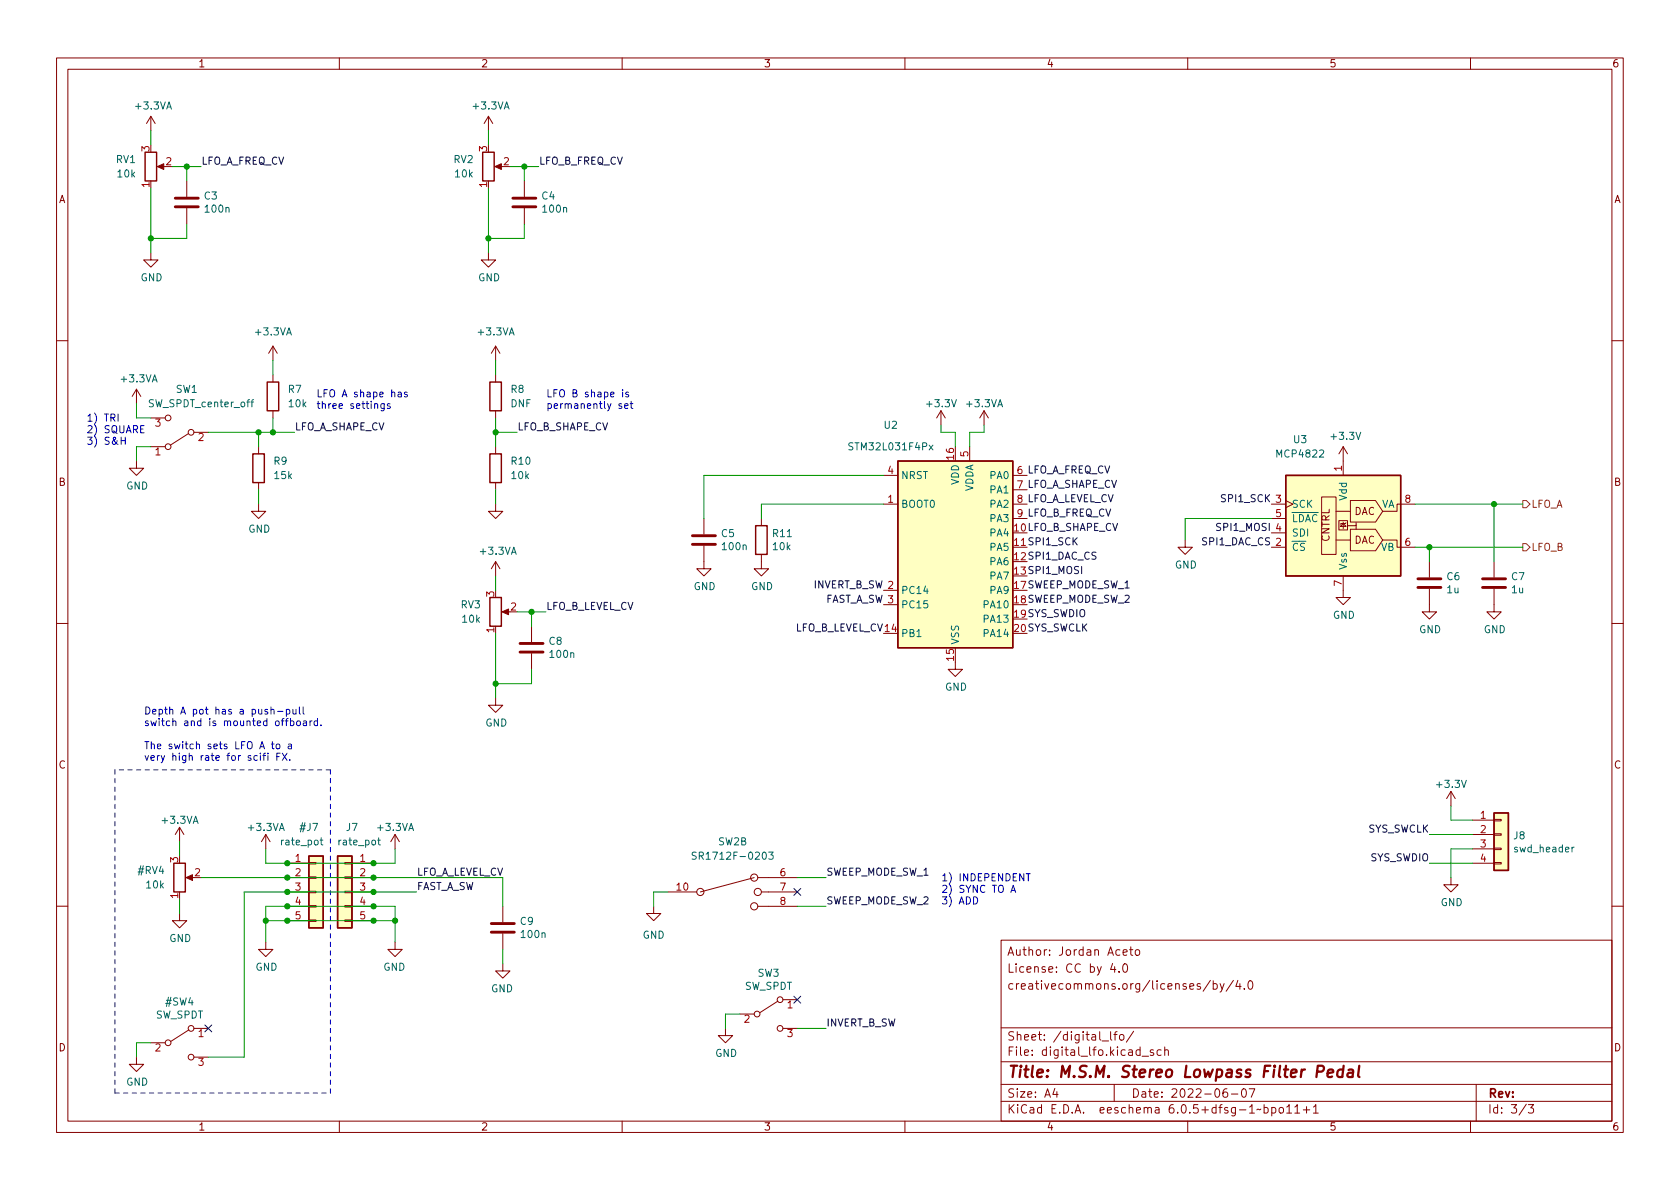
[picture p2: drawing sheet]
<svg xmlns="http://www.w3.org/2000/svg" width="297mm" height="210mm" viewBox="0 0 297 210" stroke-linecap="round" stroke-linejoin="round" font-family="sans-serif">
<g fill="none" stroke="#840000" stroke-width=".18">
<path d="M10 10.2h277v190.1h-277zM12 12.2h273v186.1h-273zM60 10.2v2M110 10.2v2M160 10.2v2M210 10.2v2M260 10.2v2M26.7 20.6l-.8 1.2M26.7 20.6v2.5M26.7 20.6l.7 1.2M28.2 29.5h1M33 32v2.8"/>
<path d="M33 36.8v2.8M86.4 20.6l-.8 1.2M86.4 20.6v2.5M86.4 20.6l.7 1.2M87.9 29.5h1M92.7 32v2.8M92.7 36.8v2.8M26.7 44.7v1.3h1.2l-1.2 1.2-1.3-1.2h1.3M86.4 44.7v1.3h1.2l-1.2 1.2-1.3-1.2h1.3M10 60.2h2M24.1 68.8l-.7 1.3M24.1 68.8v2.6"/>
<path d="M24.1 68.8l.8 1.3M26.7 79h2.5M26.7 73.9h2.5M33.3 76.7l-3.2 2M34.3 76.4h2.5M45.7 79v1.3M48.3 61.2v2.5M48.3 66.3v1.3M48.3 72.6v1.3M48.3 61.2l-.8 1.3M48.3 61.2l.7 1.3M87.6 61.2v2.5"/>
<path d="M87.6 66.3v1.3M87.6 72.6v1.3M87.6 79v1.3M87.6 61.2l-.7 1.3M87.6 61.2l.8 1.3M166.4 72.6l-.8 1.3M166.4 72.6v2.6M166.4 72.6l.7 1.3M171.4 79v2.5M174 72.6l-.8 1.3M174 72.6v2.6M174 72.6l.8 1.3"/>
<path d="M237.5 79v5.1M237.5 79l-.8 1.3M237.5 79l.8 1.3M285 60.2h2M24.1 81.5v1.3h1.3l-1.3 1.3-1.2-1.3h1.2M45.7 89.1v1.3h1.3l-1.3 1.3-1.3-1.3h1.3M45.7 85.3v1.3M87.6 89.1v1.3h1.3l-1.3 1.3-1.2-1.3h1.2M87.6 85.3v1.3M87.6 99.3v2.5M87.6 99.3l-.7 1.3M87.6 99.3l.8 1.3"/>
<path d="M124.5 96.5v4.1h1.2l-1.2 1.2-1.3-1.2h1.3M124.5 91.7v2.8M134.6 98v2.6h1.3l-1.3 1.2-1.3-1.2h1.3M134.6 91.7v1.3M156.2 89.1h2.5M156.2 84.1h2.5M179.1 89.1h2.5M179.1 91.7h2.5M179.1 84.1h2.5M179.1 86.6h2.5M209.5 95.5v1.3h1.3l-1.3 1.2-1.2-1.2h1.2M224.8 96.8h2.5"/>
<path d="M224.8 89.1h2.5M224.8 94.2h2.5M224.8 91.7h2.5M227.3 88.5l1.3 .6-1.3 .7M233.7 87.9h2.5v10.1h-2.5zM236.2 95.5h2.6M236.2 90.4h2.6M236.7 92.1h1.6v1.6h-1.6zM237.5 92.6l.5 .5h-1zM237.5 92.3v1.2M238 92.5l-.1 .1h-.8l-.1 .1M238.8 93.6h4.4l1.3 1.9-1.3 1.9h-4.4z"/>
<path d="M238.8 88.5h4.4l1.3 1.9-1.3 1.9h-4.4zM239.8 92.5v.5h-1.5M239.8 92.8v.8M244.5 95.5h2.5v1.3h3.2M250.2 89.1h-3.2v1.3h-2.5M252.7 99.3v2.8M264.2 99.3v2.8M10 110.2h2M89.2 108.2h1M94 110.7v2.8M94 115.6v2.8M156.2 104.4h2.5"/>
<path d="M156.2 106.9h2.5M168.9 117.1v1.3h1.3l-1.3 1.2-1.3-1.2h1.3M237.5 101.8v3.9h1.3l-1.3 1.2-1.3-1.2h1.3M252.7 104.1v4.1h1.3l-1.3 1.3-1.2-1.3h1.2M264.2 104.1v4.1h1.2l-1.2 1.3-1.3-1.3h1.3M285 110.2h2M87.6 123.4v1.3h1.3l-1.3 1.3-1.2-1.3h1.2M256.5 139.9l-.7 1.3M256.5 139.9v2.6M256.5 139.9l.8 1.3M31.7 146.3l-.7 1.3M31.7 146.3v2.5"/>
<path d="M31.7 146.3l.8 1.3M33.3 155.2h1M47 147.6l.8 1.2M47 147.6v2.5M47 147.6l-.8 1.2M50.8 155.2h3.8M50.8 152.6h3.8M50.8 157.7h3.8M54.6 157.6h1.3v.3h-1.3zM54.6 155.1h1.3v.2h-1.3zM54.6 152.5h1.3v.3h-1.3zM61 157.6h1.2v.3h-1.2z"/>
<path d="M61 155.1h1.2v.2h-1.2zM61 152.5h1.2v.3h-1.2zM62.2 155.2h3.8M62.2 152.6h3.8M62.2 157.7h3.8M69.8 147.6l-.7 1.2M69.8 147.6v2.5M69.8 147.6l.8 1.2M118.1 157.7h5.1M133.3 155.2l-9.5 2.5M134 155.2h7M134.6 157.7h6.4"/>
<path d="M256.5 155.2v1.3h1.3l-1.3 1.2-1.2-1.2h1.2M260.3 152.6h3.9M260.3 145h3.9M260.3 147.6h3.9M260.3 150.1h3.9M264.2 152.5h1.2v.3h-1.2zM264.2 150h1.2v.2h-1.2zM264.2 147.4h1.2v.3h-1.2zM264.2 144.9h1.2v.3h-1.2zM10 160.2h2M31.7 161.5v1.3h1.3l-1.3 1.3-1.2-1.3h1.2M47 166.6v1.3h1.3l-1.3 1.3-1.3-1.3h1.3"/>
<path d="M50.8 160.3h3.8M50.8 162.8h3.8M54.6 162.7h1.3v.2h-1.3zM54.6 160.1h1.3v.3h-1.3zM61 162.7h1.2v.2h-1.2zM61 160.1h1.2v.3h-1.2zM62.2 160.3h3.8M62.2 162.8h3.8M69.8 166.6v1.3h-1.2l1.2 1.3 1.3-1.3h-1.3M88.9 170.4v1.3h-1.3l1.3 1.3 1.3-1.3h-1.3M88.9 160.3v2.8M88.9 165.1v2.8"/>
<path d="M115.6 160.3v1.2h1.2l-1.2 1.3-1.3-1.3h1.3M130.8 179.3h2.5M134 160.3h7M137.5 177l-3.1 2.1M138.4 176.8h2.6M177 166.3h108v32h-108zM196.7 170.4l-.3 1h.9M197.1 170.9v1M197.9 171.8v.1M198.6 168.4l.7-.1-.1-.3-.4-.1-.2 .2v.8h.6M198.6 170.6l.3-.2a.81 .81 0 0 1 .5 .7 .81 .81 0 0 1-.3 .8h-.1a.81 .81 0 0 1-.4-1.3zM199.7 167.9h.6"/>
<path d="M199.9 167.4v1.3l.4 .2M200.9 168l.3-.1 .3 .3v.4l-.3 .3h-.3l-.2-.3v-.4zM214 173.4l-1.3 1.9M214.5 174l.4-.1 .3 .3v.4l-.1 .3h-.6M214.5 173.4v1.5M215.7 173.9l.4 1M216.4 173.9l-.5 1.4-.2 .1M218.1 173.4l-1.3 1.9M218.9 173.4l-.4 1h.9M219.2 173.9v1M220 174.8v.1M220.8 173.6l.2-.2a.81 .81 0 0 1 .6 .7 .81 .81 0 0 1-.3 .8h-.2a.81 .81 0 0 1-.3-1.3z"/>
<path d="M285 160.2h2M24.1 186.9v1.3h1.3l-1.3 1.3-1.2-1.3h1.2M26.7 184.4h2.5M33.4 182.1l-3.2 2M34.3 181.9h2.5M34.3 186.9h2.5M60 198.3v2M110 198.3v2M128.3 181.9v1.2h1.2l-1.2 1.3-1.3-1.3h1.3M138.4 181.9h2.6M160 198.3v2M177 194.8h108"/>
<path d="M177 191.8h108M177 187.8h108M177 181.8h108M186.5 192.5l-.4 1h1M186.9 193v1M194.9 184.1h1.1M196.4 182.4v1.3l.2 .2M196.9 182.9h.6M197 191.8v3M197.5 182.4l-.4 .2v1.3M198 183.1l.2-.2 .4 .2 .1 .5-.1 .3h-.4l-.2-.1zM200.4 182.4l-1.3 1.9"/>
<path d="M201.9 186.8h1.2M203.9 185.7l-.3-.1-.2 .2v.3l.5 .1v.4h-.5M205.3 185.7l-.4-.1-.3 .3v.4l.1 .3h.6M205.9 185.8l.2-.2 .4 .1 .1 .9M205.9 185.1v1.5M210 198.3v2M216.9 192.5a.59 .59 0 0 0-.7 .7v.5l.2 .3h.4l.2-.1 .1-.5-.2-.2-.4-.1-.3 .3M217.7 193.5h1.2M219.7 192.6l.2-.1a.81 .81 0 0 1 .5 .7 .81 .81 0 0 1-.3 .8h-.1a.81 .81 0 0 1-.6-.6 .81 .81 0 0 1 .3-.8zM220.9 192.5h1l-.7 1.5M223.5 195.9l.4-.1 .3 .3v.4l-.1 .3h-.6M223.5 195.3v1.5"/>
<path d="M224.9 195.9l.4-.1 .3 .3v.4l-.2 .3h-.5M224.9 195.8v1.5M226.3 195.9l.3-.1 .3 .3v.4l-.3 .3h-.3l-.2-.3v-.4zM227.5 195.8l.4-.5v1.5M227.5 196.8h.9M228.9 195.8l.5-.5v1.5M228.9 196.8h.9M230.4 196.3h1.2M231 195.7v1.1M232.2 195.8l.4-.5v1.5M232.2 196.8h.9M260 198.3v2"/>
<path d="M261 191.8v6.5M269.9 195.3l-1.3 1.9M270.2 195.3h1l-.6 .6 .5 .1v.7l-.2 .1h-.5l-.2-.1"/>
<circle cx="29.7" cy="79" r=".51"/>
<circle cx="29.7" cy="73.9" r=".51"/>
<circle cx="33.8" cy="76.4" r=".51"/>
<circle cx="123.8" cy="157.7" r=".63"/>
<circle cx="133.3" cy="155.2" r=".63"/>
<circle cx="134" cy="157.7" r=".63"/>
<circle cx="133.3" cy="160.3" r=".63"/>
<circle cx="133.9" cy="179.3" r=".51"/>
<circle cx="137.9" cy="176.8" r=".51"/>
<circle cx="29.7" cy="184.4" r=".51"/>
<circle cx="33.8" cy="186.9" r=".51"/>
<circle cx="33.8" cy="181.9" r=".51"/>
<circle cx="137.9" cy="181.9" r=".51"/>
</g>
<path d="M232.9 189.5h.7a.55 .55 0 0 0 .5-.5 .55 .55 0 0 0-.3-.5h-.8l-.2 2M234.7 189.8l1-.2v-.4l-.2-.1-.6 .1-.2 1 .2 .3 .6-.1M237.5 189.2a.66 .66 0 0 0-1 .3l-.1 .6 .2 .3 .2 .1 .5-.1M237.6 188.5l-.3 2M238.4 189.2l.2-.1 .6 .1-.1 1.3M239.2 189.6l-.6 .1a.4 .4 0 0 0-.4 .3 .4 .4 0 0 0 .3 .5l.6-.1M240.3 188.5l-.2 1.7 .3 .3" fill="none" stroke="#840000" stroke-width=".4"/>
<g fill="#840000" stroke="#840000" stroke-width=".18">
<path d="M87.5 29.5l1.1-.5v1z"/>
<path d="M27.8 29.5l1.2-.5v1z"/>
<path d="M32.9 155.2l1.1-.5v1z"/>
<path d="M88.8 108.2l1.1-.5v1z"/>
</g>
<g fill="none" stroke="#840000" stroke-width=".25">
<path d="M25.7 26.9h2v5.1h-2zM85.3 26.9h2.1v5.1h-2.1zM47.2 67.6h2.1v5h-2.1zM86.6 67.6h2v5h-2zM44.7 80.3h2v5h-2zM86.6 80.3h2v5h-2zM133.6 93h2v5h-2zM158.7 81.5h20.4v33h-20.4zM227.3 84.1h20.3v17.7h-20.3zM86.6 105.7h2v5h-2zM30.7 152.6h2.1v5.1h-2.1zM54.6 151.4h2.5v12.7h-2.5z"/>
<path d="M59.7 151.4h2.5v12.7h-2.5zM264.2 143.8h2.5v10.1h-2.5z"/>
</g>
<g fill="none" stroke="#840000" stroke-width=".51">
<path d="M31 36.6h4.1M31 35h4.1M90.7 36.6h4M90.7 35h4M122.4 96.3h4.1M122.4 94.7h4.1M91.9 115.3h4.1M91.9 113.8h4.1M250.7 103.9h4.1M250.7 102.4h4.1M262.1 103.9h4.1M262.1 102.4h4.1"/>
<path d="M86.9 164.8h4M86.9 163.3h4"/>
</g>
<path d="M44.4 71.1h.4M44.8 70.7l-.3 .2v1M164.3 78.7l.6 .9M164.9 78.7l-.6 .9M56.6 148.6h.5M56.8 148.1v1.1l.3 .2M66.8 148.6h.4M66.9 148.1v1.1l.3 .2M123.1 150.7h-.5l-.2 .2 .1 .3 .5 .3v.3l-.1 .2-.5-.1M135.9 150.7h.8l-.4 .5 .3 .1v.5l-.1 .2-.6-.2M278.3 149.8l-.4 .3" fill="none" stroke="#006464" stroke-width=".18"/>
<g fill="#ffffc2" stroke="#ffffc2" stroke-width=".18">
<path d="M59.7 151.4h2.5v12.7h-2.5z"/>
<path d="M54.6 151.4h2.5v12.7h-2.5z"/>
<path d="M264.2 143.8h2.5v10.1h-2.5z"/>
<path d="M227.3 84.1h20.3v17.7h-20.3z"/>
<path d="M158.7 81.5h20.4v33h-20.4z"/>
</g>
<path d="M269.2 96.1h.7l.6 .7-.6 .6h-.7zM269.2 88.5h.7l.6 .6-.6 .7h-.7z" fill="none" stroke="#725600" stroke-width=".18"/>
<g fill="none" stroke="#0000c2" stroke-width=".18">
<path d="M20.9 73.2v1.3M21.4 77.9h.7M22.1 77.3v1.3M24.9 75.9h.4M25.5 75.3h-.6v1.2h.6M67.9 71.4v1l-.2 .3-.3-.1M67.9 71.4h-.3l-.3 .2 .1 .6h.5M69 71.4h-.3l-.2 .2v.1l.5 .2v.3h-.5M70.4 69.4h.5l.1 .8M71 69.6l-.5 .1-.2 .2 .2 .3 .5-.1M72 69.4l-.3-.1-.2 .2 .1 .2 .4 .1v.3h-.5M109.9 71.4h-.3l-.2 .2 .1 .1 .4 .2v.3h-.5"/>
<path d="M110.1 68.9v.1M110.1 69.3v.9M110.4 71.8l.7-.1-.1-.3h-.4l-.2 .2 .1 .6h.5M111.1 69.4l-.3-.1-.2 .2 .1 .2 .4 .1v.3h-.5M111.4 71.4h.5M111.6 71v1l.3 .2M46 133.2v.1M46 133.6v.9M46.5 133.6h.4M46.9 133.2l-.3 .2v1.1M47.4 133.2v.1M47.4 133.6v.9"/>
<path d="M47.9 125.6l.2-.2 .3 .1 .1 .8M47.9 125v1.3M48 131.6h.5M48.2 131.1v1.1l.3 .2M48.9 131.6h.3l.3 .2v.4l-.3 .2h-.3l-.1-.2zM48.9 133.8h.5M49.1 125.8h.9M49.5 133.2h-.6v1.3M49.9 133.2l.9 1.3M50.5 127.5h.4M50.6 125.5l.4-.1 .2 .3-.1 .5h-.5M50.6 125.4v1.3"/>
<path d="M50.8 133.2l-.9 1.3M50.9 127.1l-.3 .1v1.1M51 131.6h.5v.8M51.2 134.3v.2M51.4 127.5h.3l.3 .2-.2 .6h-.4M51.4 127.1v1.2M51.5 131.9h-.4l-.2 .2 .2 .3h.4M51.8 125.4v.8l.3 .1 .2-.1M52.3 125.4v.9M52.6 127.5h.3l.2 .2v.4l-.2 .2h-.3l-.2-.2zM52.9 125v1.1l.2 .2M53.6 125v1.1l.2 .2"/>
<path d="M53.7 127.5h.4l.1 .8M54.2 127.8h-.4l-.2 .2 .2 .3h.4M54.8 127.5v.8M55.2 127.5l-.4 .2M56.1 127.5h-.3l-.3 .2 .2 .6h.4M56.1 127.1v1.2M56.7 128.2v.1M172.1 158.6a.64 .64 0 0 1 .8 .6 .64 .64 0 0 1-.8 .7zM178.7 157.8l.4-1.3 .5 1.3M178.8 157.5h.6M181.4 154.5h.8M181.8 154.5v1.3"/>
</g>
<path d="M20.3 136.1v57.2M58.4 136.1h-38.1M20.3 193.3h38.1M58.4 193.3v-57.2" fill="none" stroke="#0000c2" stroke-width=".18" stroke-dasharray=".8 .8"/>
<g fill="none" stroke="#009600" stroke-width=".18">
<path d="M26.7 23.1v2.5M26.7 33.3v11.4M30.5 29.5h5.1M33 29.5v2.5M33 39.6v2.6h-6.3M86.4 23.1v2.5M86.4 33.3v11.4M90.2 29.5h5M92.7 39.6v2.6h-6.3M92.7 29.5v2.5M24.1 71.4v2.5h2.6M26.7 79h-2.6v2.5"/>
<path d="M36.8 76.4h15.3M45.7 76.4v2.6M48.3 63.7v2.6M48.3 73.9v2.5M87.6 76.4h3.8M87.6 63.7v2.6M87.6 73.9v5.1M166.4 75.2v1.2h2.5v2.6M174 75.2v1.2h-2.6v2.6M45.7 86.6v2.5M87.6 86.6v2.5M156.2 89.1h-21.6v2.6"/>
<path d="M156.2 84.1h-31.7v7.6M224.8 91.7h-15.3v3.8M250.2 96.8h19M250.2 89.1h19M252.7 96.8v2.5M264.2 89.1v10.2M87.6 101.8v2.6M87.6 112v11.4M91.4 108.2h5.1M94 118.4v2.5h-6.4M94 108.2v2.5M31.7 148.8v2.6"/>
<path d="M31.7 159v2.5M35.6 155.2h53.3v5.1M47 150.1v2.5h22.8v-2.5M73.7 157.7h-30.5v29.2h-6.4M118.1 157.7h-2.5v2.6M141 155.2h5M252.7 152.6h7.6M252.7 147.6h7.6M256.5 142.5v2.5h3.8M260.3 150.1h-3.8v5.1M47 166.6v-6.3h22.8v6.3M47 162.8h22.8"/>
<path d="M88.9 167.9v2.5M130.8 179.3h-2.5v2.6M141 160.3h5M26.7 184.4h-2.6v2.5M141 181.9h5"/>
</g>
<path d="M140.4 157.1l1.2 1.2M141.6 157.1l-1.2 1.2M140.4 176.2l1.2 1.2M141.6 176.2l-1.2 1.2M36.2 181.2l1.2 1.3M37.4 181.2l-1.2 1.3" fill="none" stroke="#000084" stroke-width=".18"/>
<g fill="#009600" stroke="#009600" stroke-width=".18">
<circle cx="47" cy="162.8" r=".46"/>
<circle cx="26.7" cy="42.2" r=".46"/>
<circle cx="66" cy="155.2" r=".46"/>
<circle cx="66" cy="152.6" r=".46"/>
<circle cx="50.8" cy="152.6" r=".46"/>
<circle cx="50.8" cy="155.2" r=".46"/>
<circle cx="45.7" cy="76.4" r=".46"/>
<circle cx="33" cy="29.5" r=".46"/>
<circle cx="48.3" cy="76.4" r=".46"/>
<circle cx="87.6" cy="76.4" r=".46"/>
<circle cx="86.4" cy="42.2" r=".46"/>
<circle cx="92.7" cy="29.5" r=".46"/>
<circle cx="94" cy="108.2" r=".46"/>
<circle cx="264.2" cy="89.1" r=".46"/>
<circle cx="252.7" cy="96.8" r=".46"/>
<circle cx="66" cy="157.7" r=".46"/>
<circle cx="50.8" cy="157.7" r=".46"/>
<circle cx="50.8" cy="160.3" r=".46"/>
<circle cx="50.8" cy="162.8" r=".46"/>
<circle cx="66" cy="162.8" r=".46"/>
<circle cx="66" cy="160.3" r=".46"/>
<circle cx="69.8" cy="162.8" r=".46"/>
<circle cx="87.6" cy="120.9" r=".46"/>
</g>
<text font-size="2.8" fill="#840000" x="178" y="190.6">Title: M.S.M. Stereo Lowpass Filter Pedal</text>
<g font-size="2.1" fill="#840000">
<text x="178" y="172">License: CC by 4.0</text>
<text x="178" y="169">Author: Jordan Aceto</text>
<text x="178" y="175">creativecommons.org/licenses/by/4.0</text>
<text x="178" y="184">Sheet: /digital_lfo/</text>
<text x="178" y="186.7">File: digital_lfo.kicad_sch</text>
<text x="178" y="196.9">KiCad E.D.A. eeschema 6.0.5+dfsg-1~bpo11+1</text>
<text x="178" y="194.1">Size: A4</text>
<text x="200" y="194.1">Date: 2022-06-07</text>
<text x="263" y="194.1">Rev:</text>
<text x="263" y="196.9">Id: 3/3</text>
</g>
<g font-size="1.8" fill="#840000">
<text x="35" y="11.9">1</text>
<text x="85" y="11.9">2</text>
<text x="135" y="11.9">3</text>
<text x="185" y="11.9">4</text>
<text x="235" y="11.9">5</text>
<text x="285" y="11.9">6</text>
<text x="10.3" y="35.9">A</text>
<text x="285.3" y="35.9">A</text>
<text x="10.3" y="85.9">B</text>
<text x="285.3" y="85.9">B</text>
<text x="235.1" y="95.9" transform="rotate(-90 235.1 95.9)">CNTRL</text>
<text x="239.4" y="91.1">DAC</text>
<text x="239.4" y="96.1">DAC</text>
<text x="10.3" y="135.9">C</text>
<text x="285.3" y="135.9">C</text>
<text x="10.3" y="185.9">D</text>
<text x="285.3" y="185.9">D</text>
<text x="35" y="199.9">1</text>
<text x="85" y="199.9">2</text>
<text x="135" y="199.9">3</text>
<text x="185" y="199.9">4</text>
<text x="235" y="199.9">5</text>
<text x="285" y="199.9">6</text>
</g>
<g font-size="1.8" fill="#006464">
<text x="24.1" y="19.3">+3.3VA</text>
<text x="83.8" y="19.3">+3.3VA</text>
<text x="20.5" y="28.8">RV1</text>
<text x="80.2" y="28.8">RV2</text>
<text x="20.9" y="31.4">10k</text>
<text x="36.1" y="35.3">C3</text>
<text x="80.5" y="31.4">10k</text>
<text x="95.8" y="35.3">C4</text>
<text x="36.4" y="37.6">100n</text>
<text x="96.1" y="37.6">100n</text>
<text x="24.8" y="49.7">GND</text>
<text x="84.5" y="49.7">GND</text>
<text x="45.3" y="59.3">+3.3VA</text>
<text x="84.7" y="59.3">+3.3VA</text>
<text x="21.5" y="67.6">+3.3VA</text>
<text x="31.1" y="69.5">SW1</text>
<text x="51" y="69.5">R7</text>
<text x="90.4" y="69.5">R8</text>
<text x="26.5" y="72">SW_SPDT_center_off</text>
<text x="51.1" y="72">10k</text>
<text x="90.3" y="72">DNF</text>
<text x="156.3" y="75.8">U2</text>
<text x="164" y="72">+3.3V</text>
<text x="171" y="72">+3.3VA</text>
<text x="235.5" y="77.8">+3.3V</text>
<text x="48.4" y="82.2">R9</text>
<text x="90.5" y="82.2">R10</text>
<text x="150.5" y="79.6">STM32L031F4Px</text>
<text x="225.9" y="80.9">MCP4822</text>
<text x="228.7" y="78.4">U3</text>
<text x="22.3" y="86.6">GND</text>
<text x="48.6" y="84.7">15k</text>
<text x="90.5" y="84.7">10k</text>
<text x="159.3" y="89.8">BOOT0</text>
<text x="159.3" y="84.7">NRST</text>
<text x="169.5" y="85.8" transform="rotate(-90 169.5 85.8)">VDD</text>
<text x="172.1" y="87" transform="rotate(-90 172.1 87)">VDDA</text>
<text x="175.1" y="84.7">PA0</text>
<text x="175.1" y="87.2">PA1</text>
<text x="175.1" y="89.8">PA2</text>
<text x="228.3" y="89.8">SCK</text>
<text x="238.1" y="88.4" transform="rotate(-90 238.1 88.4)">Vdd</text>
<text x="244.2" y="89.8">VA</text>
<text x="43.9" y="94.2">GND</text>
<text x="127.6" y="95">C5</text>
<text x="136.7" y="95">R11</text>
<text x="175.1" y="94.9">PA4</text>
<text x="175.1" y="92.3">PA3</text>
<text x="228.3" y="94.9">SDI</text>
<text x="228.3" y="92.3">~{LDAC}</text>
<text x="85" y="98.1">+3.3VA</text>
<text x="127.8" y="97.3">100n</text>
<text x="136.7" y="97.3">10k</text>
<text x="175.1" y="97.4">PA5</text>
<text x="175.1" y="99.9">PA6</text>
<text x="207.7" y="100.5">GND</text>
<text x="228.3" y="97.4">~{CS}</text>
<text x="238.1" y="100.8" transform="rotate(-90 238.1 100.8)">Vss</text>
<text x="244.2" y="97.4">VB</text>
<text x="81.5" y="107.6">RV3</text>
<text x="122.6" y="104.3">GND</text>
<text x="132.8" y="104.3">GND</text>
<text x="159.3" y="105">PC14</text>
<text x="159.3" y="107.6">PC15</text>
<text x="174.1" y="107.6">PA10</text>
<text x="175.1" y="102.5">PA7</text>
<text x="175.1" y="105">PA9</text>
<text x="255.8" y="102.6">C6</text>
<text x="255.9" y="104.9">1u</text>
<text x="267.3" y="102.6">C7</text>
<text x="267.3" y="104.9">1u</text>
<text x="81.8" y="110.1">10k</text>
<text x="159.3" y="112.6">PB1</text>
<text x="174.1" y="110.1">PA13</text>
<text x="174.1" y="112.6">PA14</text>
<text x="235.7" y="109.4">GND</text>
<text x="250.9" y="112">GND</text>
<text x="262.3" y="112">GND</text>
<text x="97.1" y="114">C8</text>
<text x="97.4" y="116.3">100n</text>
<text x="169.5" y="114" transform="rotate(-90 169.5 114)">VSS</text>
<text x="167.1" y="122.1">GND</text>
<text x="85.8" y="128.5">GND</text>
<text x="254.2" y="139.3">+3.3V</text>
<text x="28.8" y="145.7">+3.3VA</text>
<text x="44" y="146.9">+3.3VA</text>
<text x="49.9" y="149.5">rate_pot</text>
<text x="53.1" y="146.9">#J7</text>
<text x="60" y="149.5">rate_pot</text>
<text x="61.2" y="146.9">J7</text>
<text x="66.9" y="146.9">+3.3VA</text>
<text x="127" y="149.5">SW2B</text>
<text x="267.6" y="148.4">J8</text>
<text x="24.5" y="154.6">#RV4</text>
<text x="123.5" y="152">SR1712F-0203</text>
<text x="267.9" y="150.7">swd_header</text>
<text x="25.9" y="157.1">10k</text>
<text x="254.7" y="160.2">GND</text>
<text x="29.9" y="166.6">GND</text>
<text x="92" y="163.5">C9</text>
<text x="92.3" y="165.9">100n</text>
<text x="113.6" y="166">GND</text>
<text x="45.2" y="171.6">GND</text>
<text x="67.8" y="171.6">GND</text>
<text x="134" y="172.7">SW3</text>
<text x="29.3" y="177.8">#SW4</text>
<text x="86.8" y="175.5">GND</text>
<text x="131.6" y="175">SW_SPDT</text>
<text x="27.5" y="180.1">SW_SPDT</text>
<text x="22.3" y="192">GND</text>
<text x="126.4" y="186.9">GND</text>
</g>
<g font-size="1.8" fill="#a90000">
<text x="26.4" y="26.8" transform="rotate(-90 26.4 26.8)">3</text>
<text x="29.4" y="29.2">2</text>
<text x="86.1" y="26.8" transform="rotate(-90 86.1 26.8)">3</text>
<text x="89" y="29.2">2</text>
<text x="26.4" y="33.1" transform="rotate(-90 26.4 33.1)">1</text>
<text x="86.1" y="33.1" transform="rotate(-90 86.1 33.1)">1</text>
<text x="27.4" y="75.4">3</text>
<text x="35.1" y="78">2</text>
<text x="27.4" y="80.5">1</text>
<text x="157" y="83.8">4</text>
<text x="168.7" y="81.2" transform="rotate(-90 168.7 81.2)">16</text>
<text x="171.2" y="80.8" transform="rotate(-90 171.2 80.8)">5</text>
<text x="237.2" y="83.3" transform="rotate(-90 237.2 83.3)">1</text>
<text x="157" y="88.9">1</text>
<text x="248.4" y="88.9">8</text>
<text x="225.6" y="91.4">5</text>
<text x="248.4" y="96.5">6</text>
<text x="87.4" y="105.5" transform="rotate(-90 87.4 105.5)">3</text>
<text x="90.3" y="107.9">2</text>
<text x="237.2" y="103.6" transform="rotate(-90 237.2 103.6)">7</text>
<text x="87.4" y="111.9" transform="rotate(-90 87.4 111.9)">1</text>
<text x="168.7" y="116.8" transform="rotate(-90 168.7 116.8)">15</text>
<text x="261.8" y="144.8">1</text>
<text x="261.8" y="147.3">2</text>
<text x="261.8" y="149.9">3</text>
<text x="31.5" y="152.5" transform="rotate(-90 31.5 152.5)">3</text>
<text x="34.4" y="154.9">2</text>
<text x="52.2" y="152.4">1</text>
<text x="52.2" y="154.9">2</text>
<text x="63.6" y="152.4">1</text>
<text x="63.6" y="154.9">2</text>
<text x="137.9" y="154.9">6</text>
<text x="261.8" y="152.4">4</text>
<text x="31.5" y="158.9" transform="rotate(-90 31.5 158.9)">1</text>
<text x="52.2" y="157.5">3</text>
<text x="52.2" y="160">4</text>
<text x="63.6" y="157.5">3</text>
<text x="63.6" y="160">4</text>
<text x="119.7" y="157.5">10</text>
<text x="137.9" y="157.5">7</text>
<text x="137.9" y="160">8</text>
<text x="52.2" y="162.6">5</text>
<text x="63.6" y="162.6">5</text>
<text x="139.2" y="178.3">1</text>
<text x="27.4" y="185.9">2</text>
<text x="35.1" y="183.4">1</text>
<text x="131.6" y="180.8">2</text>
<text x="139.2" y="183.4">3</text>
<text x="35.1" y="188.5">3</text>
</g>
<g font-size="1.8" fill="#0f0f0f">
<text x="35.6" y="29.1">LFO_A_FREQ_CV</text>
<text x="95.2" y="29.1">LFO_B_FREQ_CV</text>
<text x="52.1" y="76.1">LFO_A_SHAPE_CV</text>
<text x="91.4" y="76.1">LFO_B_SHAPE_CV</text>
<text x="179.8" y="83.8">6 LFO_A_FREQ_CV</text>
<text x="179.8" y="86.4">7 LFO_A_SHAPE_CV</text>
<text x="179.8" y="88.9">8 LFO_A_LEVEL_CV</text>
<text x="216.2" y="88.8">SPI1_SCK 3</text>
<text x="179.4" y="94">10LFO_B_SHAPE_CV</text>
<text x="179.8" y="91.4">9 LFO_B_FREQ_CV</text>
<text x="215.5" y="93.9">SPI1_MOSI 4</text>
<text x="179.4" y="96.5">11SPI1_SCK</text>
<text x="179.4" y="99.1">12SPI1_DAC_CS</text>
<text x="179.4" y="101.6">13SPI1_MOSI</text>
<text x="212.7" y="96.4">SPI1_DAC_CS 2</text>
<text x="96.5" y="107.8">LFO_B_LEVEL_CV</text>
<text x="143.6" y="104">INVERT_B_SW 2</text>
<text x="145.5" y="106.6">FAST_A_SW 3</text>
<text x="179.4" y="104.1">17SWEEP_MODE_SW_1</text>
<text x="179.4" y="106.7">18SWEEP_MODE_SW_2</text>
<text x="140.3" y="111.7">LFO_B_LEVEL_CV 14</text>
<text x="179.4" y="109.2">19SYS_SWDIO</text>
<text x="179.4" y="111.8">20SYS_SWCLK</text>
<text x="241.7" y="147.2">SYS_SWCLK</text>
<text x="73.7" y="154.8">LFO_A_LEVEL_CV</text>
<text x="146" y="154.8">SWEEP_MODE_SW_1</text>
<text x="242.2" y="152.3">SYS_SWDIO</text>
<text x="73.7" y="157.4">FAST_A_SW</text>
<text x="146" y="159.9">SWEEP_MODE_SW_2</text>
<text x="146" y="181.5">INVERT_B_SW</text>
</g>
<g font-size="1.8" fill="#0000c2">
<text x="55.9" y="70.2">LFO A shape has</text>
<text x="96.5" y="70.2">LFO B shape is</text>
<text x="15.2" y="74.5">1) TRI</text>
<text x="15.2" y="76.6">2) SQUARE</text>
<text x="55.9" y="72.3">three settings</text>
<text x="96.5" y="72.3">permanently set</text>
<text x="15.2" y="78.6">3) S&amp;H</text>
<text x="25.4" y="126.3">Depth A pot has a push-pull</text>
<text x="25.4" y="128.4">switch and is mounted offboard.</text>
<text x="25.4" y="132.5">The switch sets LFO A to a</text>
<text x="25.4" y="134.5">very high rate for scifi FX.</text>
<text x="166.4" y="155.8">1) INDEPENDENT</text>
<text x="166.4" y="157.9">2) SYNC TO A</text>
<text x="166.4" y="159.9">3) ADD</text>
</g>
<g font-size="1.8" fill="#725600">
<text x="270.7" y="89.8">LFO_A</text>
<text x="270.7" y="97.4">LFO_B</text>
</g>
</svg>
